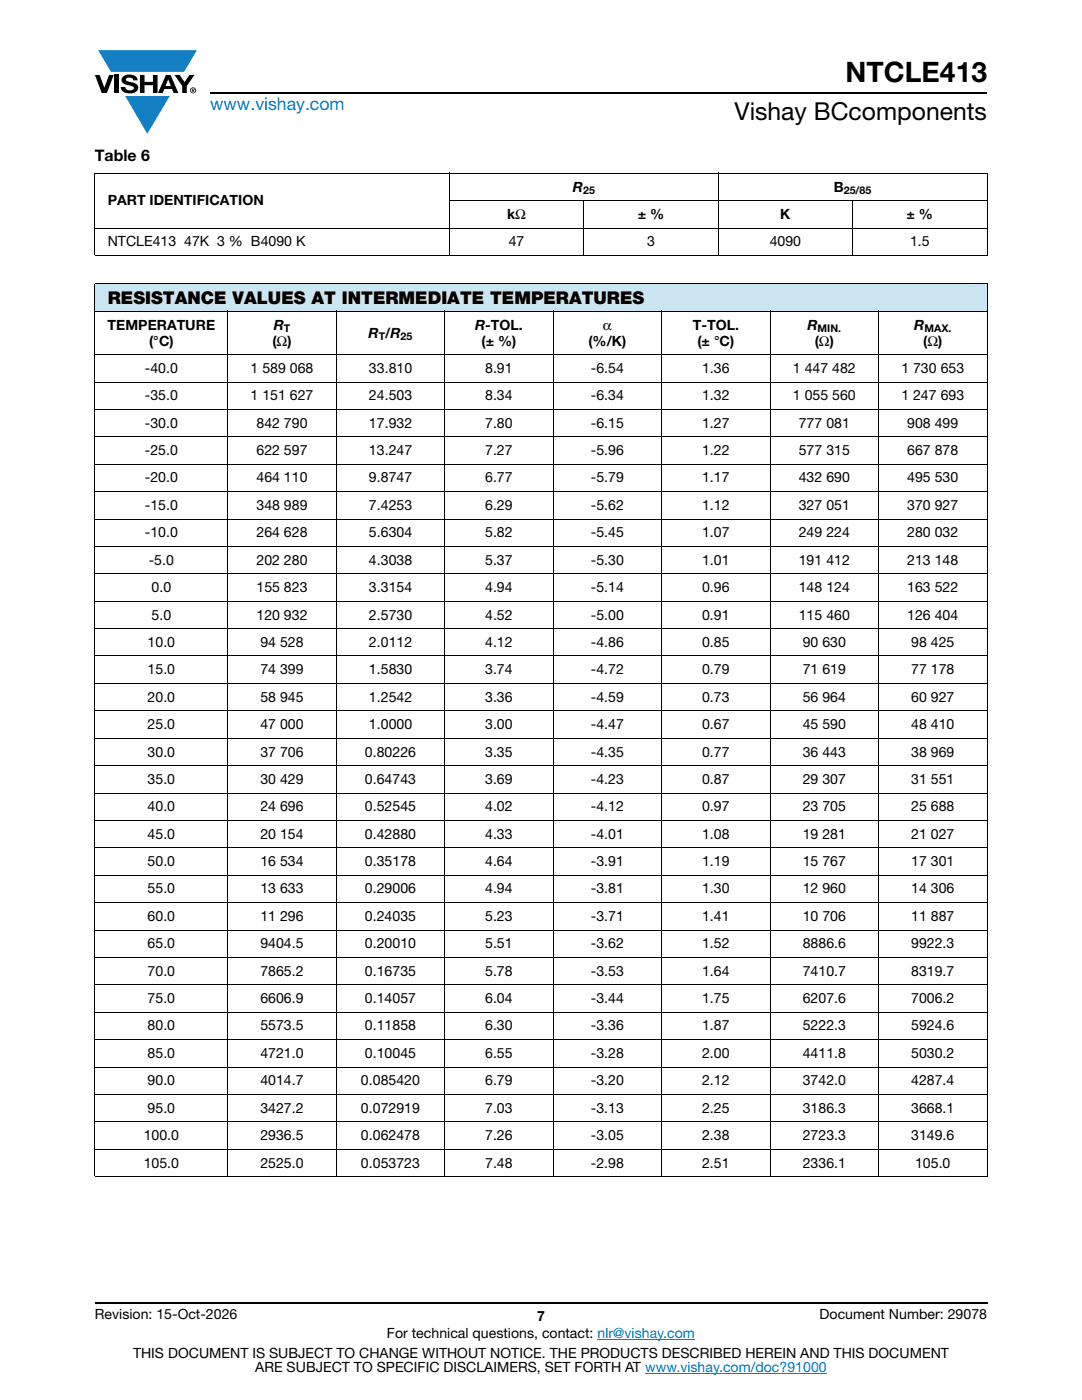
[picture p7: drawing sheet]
<svg xmlns="http://www.w3.org/2000/svg" width="216mm" height="279mm" viewBox="0 0 216 279" stroke-linecap="round" stroke-linejoin="round" font-family="sans-serif">
<g fill="#147fc3">
<path d="M19.6 10h19.7l-2.6 4.3h-1.1h-13.5z"/>
<path d="M25 19.2h8.9l-4.5 7.5z"/>
</g>
<g fill="#000">
<path d="M18.9 15h1l.9 2.5 1-2.5h.9l-1.4 3.6h-1zM22.9 15h.9v3.6h-.9zM24.6 15.3a2.1 2.1 0 0 1 2.8 .3l.1 .4h-.9a.79 .79 0 0 0-.7-.5 .79 .79 0 0 0-.8 .4l.3 .3 1 .2a1.08 1.08 0 0 1 1.2 1 1.08 1.08 0 0 1-1.1 1.2 1.73 1.73 0 0 1-2.4-1.2h.9a.96 .96 0 0 0 .8 .6 .96 .96 0 0 0 .9-.4 1.31 1.31 0 0 0-1.2-.6 1.03 1.03 0 0 1-1.1-.6 1.03 1.03 0 0 1 .2-1.1zM27.9 15h.9v1.3h1.7v-1.3h.9v3.6h-.9v-1.6h-1.7v1.6h-.9zM34.8 15h1.1l.9 1.4 1-1.4h1l-1.5 2.2v1.4h-.9v-1.4z"/>
<path d="M33.6 15.9l.5 1.3h-1.1zM33.1 15l-1.6 3.6h1l.3-.8h1.5l.3 .8h1l-1.6-3.6z"/>
<path d="M38.4 17.8h.2v.2h-.2zM38.3 17.7v.7h.1v-.3l.4 .3-.2-.3 .2-.2-.1-.2z"/>
<path d="M38.1 18a.46 .46 0 0 1 .9 0 .46 .46 0 0 1-.9 0zM37.9 18a.6 .6 0 0 0 1.2 0 .6 .6 0 0 0-1.2 0z"/>
</g>
<path d="M42 18.6h155M18.9 260h178.1" fill="none" stroke="#000" stroke-width=".36"/>
<path d="M119.2 267.3h19.5M128.7 274h36.3" fill="none" stroke="#007ec4" stroke-width=".2"/>
<path d="M18.9 56.6h178.1v5.5h-178.1z" fill="#cce5f3"/>
<g fill="#fff">
<path d="M18.9 70.8h26.6v5.4h-26.6z"/>
<path d="M45.5 70.8h21.6v5.4h-21.6z"/>
<path d="M67.1 70.8h21.7v5.4h-21.7z"/>
<path d="M88.8 70.8h21.6v5.4h-21.6z"/>
<path d="M110.4 70.8h21.6v5.4h-21.6z"/>
<path d="M132 70.8h21.7v5.4h-21.7z"/>
<path d="M153.7 70.8h21.6v5.4h-21.6z"/>
<path d="M175.3 70.8h21.7v5.4h-21.7z"/>
<path d="M18.9 76.2h26.6v5.5h-26.6z"/>
<path d="M45.5 76.2h21.6v5.5h-21.6z"/>
<path d="M67.1 76.2h21.7v5.5h-21.7z"/>
<path d="M88.8 76.2h21.6v5.5h-21.6z"/>
<path d="M110.4 76.2h21.6v5.5h-21.6z"/>
<path d="M132 76.2h21.7v5.5h-21.7z"/>
<path d="M153.7 76.2h21.6v5.5h-21.6z"/>
<path d="M175.3 76.2h21.7v5.5h-21.7z"/>
<path d="M18.9 81.7h26.6v5.5h-26.6z"/>
<path d="M45.5 81.7h21.6v5.5h-21.6z"/>
<path d="M67.1 81.7h21.7v5.5h-21.7z"/>
<path d="M88.8 81.7h21.6v5.5h-21.6z"/>
<path d="M110.4 81.7h21.6v5.5h-21.6z"/>
<path d="M132 81.7h21.7v5.5h-21.7z"/>
<path d="M153.7 81.7h21.6v5.5h-21.6z"/>
<path d="M175.3 81.7h21.7v5.5h-21.7z"/>
<path d="M18.9 87.2h26.6v5.4h-26.6z"/>
<path d="M45.5 87.2h21.6v5.4h-21.6z"/>
<path d="M67.1 87.2h21.7v5.4h-21.7z"/>
<path d="M88.8 87.2h21.6v5.4h-21.6z"/>
<path d="M110.4 87.2h21.6v5.4h-21.6z"/>
<path d="M132 87.2h21.7v5.4h-21.7z"/>
<path d="M153.7 87.2h21.6v5.4h-21.6z"/>
<path d="M175.3 87.2h21.7v5.4h-21.7z"/>
<path d="M18.9 92.6h26.6v5.5h-26.6z"/>
<path d="M45.5 92.6h21.6v5.5h-21.6z"/>
<path d="M67.1 92.6h21.7v5.5h-21.7z"/>
<path d="M88.8 92.6h21.6v5.5h-21.6z"/>
<path d="M110.4 92.6h21.6v5.5h-21.6z"/>
<path d="M132 92.6h21.7v5.5h-21.7z"/>
<path d="M153.7 92.6h21.6v5.5h-21.6z"/>
<path d="M175.3 92.6h21.7v5.5h-21.7z"/>
<path d="M18.9 98.1h26.6v5.5h-26.6z"/>
<path d="M45.5 98.1h21.6v5.5h-21.6z"/>
<path d="M67.1 98.1h21.7v5.5h-21.7z"/>
<path d="M88.8 98.1h21.6v5.5h-21.6z"/>
<path d="M110.4 98.1h21.6v5.5h-21.6z"/>
<path d="M132 98.1h21.7v5.5h-21.7z"/>
<path d="M153.7 98.1h21.6v5.5h-21.6z"/>
<path d="M175.3 98.1h21.7v5.5h-21.7z"/>
<path d="M18.9 103.6h26.6v5.5h-26.6z"/>
<path d="M45.5 103.6h21.6v5.5h-21.6z"/>
<path d="M67.1 103.6h21.7v5.5h-21.7z"/>
<path d="M88.8 103.6h21.6v5.5h-21.6z"/>
<path d="M110.4 103.6h21.6v5.5h-21.6z"/>
<path d="M132 103.6h21.7v5.5h-21.7z"/>
<path d="M153.7 103.6h21.6v5.5h-21.6z"/>
<path d="M175.3 103.6h21.7v5.5h-21.7z"/>
<path d="M18.9 109.1h26.6v5.4h-26.6z"/>
<path d="M45.5 109.1h21.6v5.4h-21.6z"/>
<path d="M67.1 109.1h21.7v5.4h-21.7z"/>
<path d="M88.8 109.1h21.6v5.4h-21.6z"/>
<path d="M110.4 109.1h21.6v5.4h-21.6z"/>
<path d="M132 109.1h21.7v5.4h-21.7z"/>
<path d="M153.7 109.1h21.6v5.4h-21.6z"/>
<path d="M175.3 109.1h21.7v5.4h-21.7z"/>
<path d="M18.9 114.5h26.6v5.5h-26.6z"/>
<path d="M45.5 114.5h21.6v5.5h-21.6z"/>
<path d="M67.1 114.5h21.7v5.5h-21.7z"/>
<path d="M88.8 114.5h21.6v5.5h-21.6z"/>
<path d="M110.4 114.5h21.6v5.5h-21.6z"/>
<path d="M132 114.5h21.7v5.5h-21.7z"/>
<path d="M153.7 114.5h21.6v5.5h-21.6z"/>
<path d="M175.3 114.5h21.7v5.5h-21.7z"/>
<path d="M18.9 120h26.6v5.5h-26.6z"/>
<path d="M45.5 120h21.6v5.5h-21.6z"/>
<path d="M67.1 120h21.7v5.5h-21.7z"/>
<path d="M88.8 120h21.6v5.5h-21.6z"/>
<path d="M110.4 120h21.6v5.5h-21.6z"/>
<path d="M132 120h21.7v5.5h-21.7z"/>
<path d="M153.7 120h21.6v5.5h-21.6z"/>
<path d="M175.3 120h21.7v5.5h-21.7z"/>
<path d="M18.9 125.5h26.6v5.4h-26.6z"/>
<path d="M45.5 125.5h21.6v5.4h-21.6z"/>
<path d="M67.1 125.5h21.7v5.4h-21.7z"/>
<path d="M88.8 125.5h21.6v5.4h-21.6z"/>
<path d="M110.4 125.5h21.6v5.4h-21.6z"/>
<path d="M132 125.5h21.7v5.4h-21.7z"/>
<path d="M153.7 125.5h21.6v5.4h-21.6z"/>
<path d="M175.3 125.5h21.7v5.4h-21.7z"/>
<path d="M18.9 130.9h26.6v5.5h-26.6z"/>
<path d="M45.5 130.9h21.6v5.5h-21.6z"/>
<path d="M67.1 130.9h21.7v5.5h-21.7z"/>
<path d="M88.8 130.9h21.6v5.5h-21.6z"/>
<path d="M110.4 130.9h21.6v5.5h-21.6z"/>
<path d="M132 130.9h21.7v5.5h-21.7z"/>
<path d="M153.7 130.9h21.6v5.5h-21.6z"/>
<path d="M175.3 130.9h21.7v5.5h-21.7z"/>
<path d="M18.9 136.4h26.6v5.5h-26.6z"/>
<path d="M45.5 136.4h21.6v5.5h-21.6z"/>
<path d="M67.1 136.4h21.7v5.5h-21.7z"/>
<path d="M88.8 136.4h21.6v5.5h-21.6z"/>
<path d="M110.4 136.4h21.6v5.5h-21.6z"/>
<path d="M132 136.4h21.7v5.5h-21.7z"/>
<path d="M153.7 136.4h21.6v5.5h-21.6z"/>
<path d="M175.3 136.4h21.7v5.5h-21.7z"/>
<path d="M18.9 141.9h26.6v5.4h-26.6z"/>
<path d="M45.5 141.9h21.6v5.4h-21.6z"/>
<path d="M67.1 141.9h21.7v5.4h-21.7z"/>
<path d="M88.8 141.9h21.6v5.4h-21.6z"/>
<path d="M110.4 141.9h21.6v5.4h-21.6z"/>
<path d="M132 141.9h21.7v5.4h-21.7z"/>
<path d="M153.7 141.9h21.6v5.4h-21.6z"/>
<path d="M175.3 141.9h21.7v5.4h-21.7z"/>
<path d="M18.9 147.3h26.6v5.5h-26.6z"/>
<path d="M45.5 147.3h21.6v5.5h-21.6z"/>
<path d="M67.1 147.3h21.7v5.5h-21.7z"/>
<path d="M88.8 147.3h21.6v5.5h-21.6z"/>
<path d="M110.4 147.3h21.6v5.5h-21.6z"/>
<path d="M132 147.3h21.7v5.5h-21.7z"/>
<path d="M153.7 147.3h21.6v5.5h-21.6z"/>
<path d="M175.3 147.3h21.7v5.5h-21.7z"/>
<path d="M18.9 152.8h26.6v5.5h-26.6z"/>
<path d="M45.5 152.8h21.6v5.5h-21.6z"/>
<path d="M67.1 152.8h21.7v5.5h-21.7z"/>
<path d="M88.8 152.8h21.6v5.5h-21.6z"/>
<path d="M110.4 152.8h21.6v5.5h-21.6z"/>
<path d="M132 152.8h21.7v5.5h-21.7z"/>
<path d="M153.7 152.8h21.6v5.5h-21.6z"/>
<path d="M175.3 152.8h21.7v5.5h-21.7z"/>
<path d="M18.9 158.3h26.6v5.4h-26.6z"/>
<path d="M45.5 158.3h21.6v5.4h-21.6z"/>
<path d="M67.1 158.3h21.7v5.4h-21.7z"/>
<path d="M88.8 158.3h21.6v5.4h-21.6z"/>
<path d="M110.4 158.3h21.6v5.4h-21.6z"/>
<path d="M132 158.3h21.7v5.4h-21.7z"/>
<path d="M153.7 158.3h21.6v5.4h-21.6z"/>
<path d="M175.3 158.3h21.7v5.4h-21.7z"/>
<path d="M18.9 163.7h26.6v5.5h-26.6z"/>
<path d="M45.5 163.7h21.6v5.5h-21.6z"/>
<path d="M67.1 163.7h21.7v5.5h-21.7z"/>
<path d="M88.8 163.7h21.6v5.5h-21.6z"/>
<path d="M110.4 163.7h21.6v5.5h-21.6z"/>
<path d="M132 163.7h21.7v5.5h-21.7z"/>
<path d="M153.7 163.7h21.6v5.5h-21.6z"/>
<path d="M175.3 163.7h21.7v5.5h-21.7z"/>
<path d="M18.9 169.2h26.6v5.5h-26.6z"/>
<path d="M45.5 169.2h21.6v5.5h-21.6z"/>
<path d="M67.1 169.2h21.7v5.5h-21.7z"/>
<path d="M88.8 169.2h21.6v5.5h-21.6z"/>
<path d="M110.4 169.2h21.6v5.5h-21.6z"/>
<path d="M132 169.2h21.7v5.5h-21.7z"/>
<path d="M153.7 169.2h21.6v5.5h-21.6z"/>
<path d="M175.3 169.2h21.7v5.5h-21.7z"/>
<path d="M18.9 174.7h26.6v5.4h-26.6z"/>
<path d="M45.5 174.7h21.6v5.4h-21.6z"/>
<path d="M67.1 174.7h21.7v5.4h-21.7z"/>
<path d="M88.8 174.7h21.6v5.4h-21.6z"/>
<path d="M110.4 174.7h21.6v5.4h-21.6z"/>
<path d="M132 174.7h21.7v5.4h-21.7z"/>
<path d="M153.7 174.7h21.6v5.4h-21.6z"/>
<path d="M175.3 174.7h21.7v5.4h-21.7z"/>
<path d="M18.9 180.1h26.6v5.5h-26.6z"/>
<path d="M45.5 180.1h21.6v5.5h-21.6z"/>
<path d="M67.1 180.1h21.7v5.5h-21.7z"/>
<path d="M88.8 180.1h21.6v5.5h-21.6z"/>
<path d="M110.4 180.1h21.6v5.5h-21.6z"/>
<path d="M132 180.1h21.7v5.5h-21.7z"/>
<path d="M153.7 180.1h21.6v5.5h-21.6z"/>
<path d="M175.3 180.1h21.7v5.5h-21.7z"/>
<path d="M18.9 185.6h26.6v5.5h-26.6z"/>
<path d="M45.5 185.6h21.6v5.5h-21.6z"/>
<path d="M67.1 185.6h21.7v5.5h-21.7z"/>
<path d="M88.8 185.6h21.6v5.5h-21.6z"/>
<path d="M110.4 185.6h21.6v5.5h-21.6z"/>
<path d="M132 185.6h21.7v5.5h-21.7z"/>
<path d="M153.7 185.6h21.6v5.5h-21.6z"/>
<path d="M175.3 185.6h21.7v5.5h-21.7z"/>
<path d="M18.9 191.1h26.6v5.5h-26.6z"/>
<path d="M45.5 191.1h21.6v5.5h-21.6z"/>
<path d="M67.1 191.1h21.7v5.5h-21.7z"/>
<path d="M88.8 191.1h21.6v5.5h-21.6z"/>
<path d="M110.4 191.1h21.6v5.5h-21.6z"/>
<path d="M132 191.1h21.7v5.5h-21.7z"/>
<path d="M153.7 191.1h21.6v5.5h-21.6z"/>
<path d="M175.3 191.1h21.7v5.5h-21.7z"/>
<path d="M18.9 196.6h26.6v5.4h-26.6z"/>
<path d="M45.5 196.6h21.6v5.4h-21.6z"/>
<path d="M67.1 196.6h21.7v5.4h-21.7z"/>
<path d="M88.8 196.6h21.6v5.4h-21.6z"/>
<path d="M110.4 196.6h21.6v5.4h-21.6z"/>
<path d="M132 196.6h21.7v5.4h-21.7z"/>
<path d="M153.7 196.6h21.6v5.4h-21.6z"/>
<path d="M175.3 196.6h21.7v5.4h-21.7z"/>
<path d="M18.9 202h26.6v5.5h-26.6z"/>
<path d="M45.5 202h21.6v5.5h-21.6z"/>
<path d="M67.1 202h21.7v5.5h-21.7z"/>
<path d="M88.8 202h21.6v5.5h-21.6z"/>
<path d="M110.4 202h21.6v5.5h-21.6z"/>
<path d="M132 202h21.7v5.5h-21.7z"/>
<path d="M153.7 202h21.6v5.5h-21.6z"/>
<path d="M175.3 202h21.7v5.5h-21.7z"/>
<path d="M18.9 207.5h26.6v5.5h-26.6z"/>
<path d="M45.5 207.5h21.6v5.5h-21.6z"/>
<path d="M67.1 207.5h21.7v5.5h-21.7z"/>
<path d="M88.8 207.5h21.6v5.5h-21.6z"/>
<path d="M110.4 207.5h21.6v5.5h-21.6z"/>
<path d="M132 207.5h21.7v5.5h-21.7z"/>
<path d="M153.7 207.5h21.6v5.5h-21.6z"/>
<path d="M175.3 207.5h21.7v5.5h-21.7z"/>
<path d="M18.9 213h26.6v5.4h-26.6z"/>
<path d="M45.5 213h21.6v5.4h-21.6z"/>
<path d="M67.1 213h21.7v5.4h-21.7z"/>
<path d="M88.8 213h21.6v5.4h-21.6z"/>
<path d="M110.4 213h21.6v5.4h-21.6z"/>
<path d="M132 213h21.7v5.4h-21.7z"/>
<path d="M153.7 213h21.6v5.4h-21.6z"/>
<path d="M175.3 213h21.7v5.4h-21.7z"/>
<path d="M18.9 218.4h26.6v5.5h-26.6z"/>
<path d="M45.5 218.4h21.6v5.5h-21.6z"/>
<path d="M67.1 218.4h21.7v5.5h-21.7z"/>
<path d="M88.8 218.4h21.6v5.5h-21.6z"/>
<path d="M110.4 218.4h21.6v5.5h-21.6z"/>
<path d="M132 218.4h21.7v5.5h-21.7z"/>
<path d="M153.7 218.4h21.6v5.5h-21.6z"/>
<path d="M175.3 218.4h21.7v5.5h-21.7z"/>
<path d="M18.9 223.9h26.6v5.5h-26.6z"/>
<path d="M45.5 223.9h21.6v5.5h-21.6z"/>
<path d="M67.1 223.9h21.7v5.5h-21.7z"/>
<path d="M88.8 223.9h21.6v5.5h-21.6z"/>
<path d="M110.4 223.9h21.6v5.5h-21.6z"/>
<path d="M132 223.9h21.7v5.5h-21.7z"/>
<path d="M153.7 223.9h21.6v5.5h-21.6z"/>
<path d="M175.3 223.9h21.7v5.5h-21.7z"/>
<path d="M18.9 229.4h26.6v5.4h-26.6z"/>
<path d="M45.5 229.4h21.6v5.4h-21.6z"/>
<path d="M67.1 229.4h21.7v5.4h-21.7z"/>
<path d="M88.8 229.4h21.6v5.4h-21.6z"/>
<path d="M110.4 229.4h21.6v5.4h-21.6z"/>
<path d="M132 229.4h21.7v5.4h-21.7z"/>
<path d="M153.7 229.4h21.6v5.4h-21.6z"/>
<path d="M175.3 229.4h21.7v5.4h-21.7z"/>
</g>
<g fill="none" stroke="#000" stroke-width=".2">
<path d="M18.9 34.6h178.1M18.9 34.7v16.2M89.7 34.5v16.6M116.5 40v11.1M143.3 34.5v16.6M170.1 40v11.1M197 34.7v16.2M18.9 45.5h178.1M18.9 51h178.1M18.9 56.6h178.1M18.9 56.7v178M89.6 40h107.4"/>
<path d="M197 56.7v178M18.9 62.1h178.1M18.9 70.8h178.1M18.9 76.2h178.1M45.5 62v172.9M67.1 62v172.9M88.8 62v172.9M110.4 62v172.9M132 62v172.9M153.7 62v172.9M175.3 62v172.9M18.9 81.7h178.1"/>
<path d="M18.9 87.2h178.1M18.9 92.6h178.1M18.9 98.1h178.1M18.9 103.6h178.1M18.9 109.1h178.1M18.9 114.5h178.1M18.9 120h178.1M18.9 125.5h178.1M18.9 130.9h178.1M18.9 136.4h178.1M18.9 141.9h178.1M18.9 147.3h178.1"/>
<path d="M18.9 152.8h178.1M18.9 158.3h178.1M18.9 163.7h178.1M18.9 169.2h178.1M18.9 174.7h178.1M18.9 180.1h178.1M18.9 185.6h178.1M18.9 191.1h178.1M18.9 196.6h178.1M18.9 202h178.1M18.9 207.5h178.1M18.9 213h178.1"/>
<path d="M18.9 218.4h178.1M18.9 223.9h178.1M18.9 229.4h178.1M18.9 234.8h178.1"/>
</g>
<text font-size="5.6" x="168.7" y="16.4">NTCLE413</text>
<text font-size="4.9" x="146.6" y="24">Vishay BCcomponents</text>
<text font-size="3.5" fill="#007ec4" x="42" y="21.9">www.vishay.com</text>
<text font-size="3.5" x="21.5" y="60.7">RESISTANCE VALUES AT INTERMEDIATE TEMPERATURES</text>
<text font-size="3.2" x="18.9" y="32.1">Table 6</text>
<g font-size="2.8">
<text x="21.5" y="41">PART IDENTIFICATION</text>
<text x="114.3" y="38.2">R</text>
<text x="166.4" y="38.2">B</text>
<text x="101.2" y="43.7">kΩ</text>
<text x="127.3" y="43.7">± %</text>
<text x="155.7" y="43.7">K</text>
<text x="180.9" y="43.7">± %</text>
<text x="21.5" y="49.2">NTCLE413 47K 3 % B4090 K</text>
<text x="101.5" y="49.2">47</text>
<text x="129.1" y="49.2">3</text>
<text x="153.6" y="49.2">4090</text>
<text x="181.6" y="49.2">1.5</text>
<text x="21.5" y="65.8">TEMPERATURE</text>
<text x="54.6" y="65.8">R</text>
<text x="94.8" y="65.8">R-TOL.</text>
<text x="120.3" y="65.8">α</text>
<text x="138.2" y="65.8">T-TOL.</text>
<text x="161.1" y="65.8">R</text>
<text x="182.4" y="65.8">R</text>
<text x="29.8" y="69">(°C)</text>
<text x="54.4" y="69">(Ω)</text>
<text x="73.5" y="67.4">R /R</text>
<text x="96.1" y="69">(± %)</text>
<text x="117.4" y="69">(%/K)</text>
<text x="139.2" y="69">(± °C)</text>
<text x="162.6" y="69">(Ω)</text>
<text x="184.2" y="69">(Ω)</text>
<text x="28.9" y="74.4">-40.0</text>
<text x="50" y="74.4">1 589 068</text>
<text x="73.6" y="74.4">33.810</text>
<text x="96.8" y="74.4">8.91</text>
<text x="117.9" y="74.4">-6.54</text>
<text x="140.1" y="74.4">1.36</text>
<text x="158.2" y="74.4">1 447 482</text>
<text x="179.9" y="74.4">1 730 653</text>
<text x="28.9" y="79.9">-35.0</text>
<text x="50" y="79.9">1 151 627</text>
<text x="73.6" y="79.9">24.503</text>
<text x="96.8" y="79.9">8.34</text>
<text x="117.9" y="79.9">-6.34</text>
<text x="140.1" y="79.9">1.32</text>
<text x="158.2" y="79.9">1 055 560</text>
<text x="179.9" y="79.9">1 247 693</text>
<text x="28.9" y="85.4">-30.0</text>
<text x="51.2" y="85.4">842 790</text>
<text x="73.6" y="85.4">17.932</text>
<text x="96.8" y="85.4">7.80</text>
<text x="117.9" y="85.4">-6.15</text>
<text x="140.1" y="85.4">1.27</text>
<text x="159.4" y="85.4">777 081</text>
<text x="181" y="85.4">908 499</text>
<text x="28.9" y="90.8">-25.0</text>
<text x="51.2" y="90.8">622 597</text>
<text x="73.6" y="90.8">13.247</text>
<text x="96.8" y="90.8">7.27</text>
<text x="117.9" y="90.8">-5.96</text>
<text x="140.1" y="90.8">1.22</text>
<text x="159.4" y="90.8">577 315</text>
<text x="181" y="90.8">667 878</text>
<text x="28.9" y="96.3">-20.0</text>
<text x="28.9" y="101.8">-15.0</text>
<text x="51.2" y="96.3">464 110</text>
<text x="51.2" y="101.8">348 989</text>
<text x="73.6" y="96.3">9.8747</text>
<text x="73.6" y="101.8">7.4253</text>
<text x="96.8" y="96.3">6.77</text>
<text x="96.8" y="101.8">6.29</text>
<text x="117.9" y="96.3">-5.79</text>
<text x="117.9" y="101.8">-5.62</text>
<text x="140.1" y="96.3">1.17</text>
<text x="140.1" y="101.8">1.12</text>
<text x="159.4" y="96.3">432 690</text>
<text x="159.4" y="101.8">327 051</text>
<text x="181" y="96.3">495 530</text>
<text x="181" y="101.8">370 927</text>
<text x="28.9" y="107.2">-10.0</text>
<text x="51.2" y="107.2">264 628</text>
<text x="73.6" y="107.2">5.6304</text>
<text x="96.8" y="107.2">5.82</text>
<text x="117.9" y="107.2">-5.45</text>
<text x="140.1" y="107.2">1.07</text>
<text x="159.4" y="107.2">249 224</text>
<text x="181" y="107.2">280 032</text>
<text x="29.7" y="112.7">-5.0</text>
<text x="51.2" y="112.7">202 280</text>
<text x="73.6" y="112.7">4.3038</text>
<text x="96.8" y="112.7">5.37</text>
<text x="117.9" y="112.7">-5.30</text>
<text x="140.1" y="112.7">1.01</text>
<text x="159.4" y="112.7">191 412</text>
<text x="181" y="112.7">213 148</text>
<text x="30.2" y="118.2">0.0</text>
<text x="51.2" y="118.2">155 823</text>
<text x="73.6" y="118.2">3.3154</text>
<text x="96.8" y="118.2">4.94</text>
<text x="117.9" y="118.2">-5.14</text>
<text x="140.1" y="118.2">0.96</text>
<text x="159.4" y="118.2">148 124</text>
<text x="181" y="118.2">163 522</text>
<text x="30.2" y="123.6">5.0</text>
<text x="51.2" y="123.6">120 932</text>
<text x="73.6" y="123.6">2.5730</text>
<text x="96.8" y="123.6">4.52</text>
<text x="117.9" y="123.6">-5.00</text>
<text x="140.1" y="123.6">0.91</text>
<text x="159.4" y="123.6">115 460</text>
<text x="181" y="123.6">126 404</text>
<text x="29.5" y="129.1">10.0</text>
<text x="52" y="129.1">94 528</text>
<text x="73.6" y="129.1">2.0112</text>
<text x="96.8" y="129.1">4.12</text>
<text x="117.9" y="129.1">-4.86</text>
<text x="140.1" y="129.1">0.85</text>
<text x="160.2" y="129.1">90 630</text>
<text x="181.8" y="129.1">98 425</text>
<text x="29.5" y="134.6">15.0</text>
<text x="52" y="134.6">74 399</text>
<text x="73.6" y="134.6">1.5830</text>
<text x="96.8" y="134.6">3.74</text>
<text x="117.9" y="134.6">-4.72</text>
<text x="140.1" y="134.6">0.79</text>
<text x="160.2" y="134.6">71 619</text>
<text x="181.8" y="134.6">77 178</text>
<text x="29.5" y="140">20.0</text>
<text x="52" y="140">58 945</text>
<text x="73.6" y="140">1.2542</text>
<text x="96.8" y="140">3.36</text>
<text x="117.9" y="140">-4.59</text>
<text x="140.1" y="140">0.73</text>
<text x="160.2" y="140">56 964</text>
<text x="181.8" y="140">60 927</text>
<text x="29.5" y="145.5">25.0</text>
<text x="52" y="145.5">47 000</text>
<text x="73.6" y="145.5">1.0000</text>
<text x="96.8" y="145.5">3.00</text>
<text x="117.9" y="145.5">-4.47</text>
<text x="140.1" y="145.5">0.67</text>
<text x="160.2" y="145.5">45 590</text>
<text x="181.8" y="145.5">48 410</text>
<text x="29.5" y="151">30.0</text>
<text x="52" y="151">37 706</text>
<text x="72.8" y="151">0.80226</text>
<text x="96.8" y="151">3.35</text>
<text x="117.9" y="151">-4.35</text>
<text x="140.1" y="151">0.77</text>
<text x="160.2" y="151">36 443</text>
<text x="181.8" y="151">38 969</text>
<text x="29.5" y="156.4">35.0</text>
<text x="29.5" y="161.9">40.0</text>
<text x="52" y="156.4">30 429</text>
<text x="52" y="161.9">24 696</text>
<text x="72.8" y="156.4">0.64743</text>
<text x="72.8" y="161.9">0.52545</text>
<text x="96.8" y="156.4">3.69</text>
<text x="96.8" y="161.9">4.02</text>
<text x="117.9" y="156.4">-4.23</text>
<text x="117.9" y="161.9">-4.12</text>
<text x="140.1" y="156.4">0.87</text>
<text x="140.1" y="161.9">0.97</text>
<text x="160.2" y="156.4">29 307</text>
<text x="160.2" y="161.9">23 705</text>
<text x="181.8" y="156.4">31 551</text>
<text x="181.8" y="161.9">25 688</text>
<text x="29.5" y="167.4">45.0</text>
<text x="52" y="167.4">20 154</text>
<text x="72.8" y="167.4">0.42880</text>
<text x="96.8" y="167.4">4.33</text>
<text x="117.9" y="167.4">-4.01</text>
<text x="140.1" y="167.4">1.08</text>
<text x="160.2" y="167.4">19 281</text>
<text x="181.8" y="167.4">21 027</text>
<text x="29.5" y="172.8">50.0</text>
<text x="52" y="172.8">16 534</text>
<text x="72.8" y="172.8">0.35178</text>
<text x="96.8" y="172.8">4.64</text>
<text x="117.9" y="172.8">-3.91</text>
<text x="140.1" y="172.8">1.19</text>
<text x="160.2" y="172.8">15 767</text>
<text x="181.8" y="172.8">17 301</text>
<text x="29.5" y="178.3">55.0</text>
<text x="52" y="178.3">13 633</text>
<text x="72.8" y="178.3">0.29006</text>
<text x="96.8" y="178.3">4.94</text>
<text x="117.9" y="178.3">-3.81</text>
<text x="140.1" y="178.3">1.30</text>
<text x="160.2" y="178.3">12 960</text>
<text x="181.8" y="178.3">14 306</text>
<text x="29.5" y="183.8">60.0</text>
<text x="52" y="183.8">11 296</text>
<text x="72.8" y="183.8">0.24035</text>
<text x="96.8" y="183.8">5.23</text>
<text x="117.9" y="183.8">-3.71</text>
<text x="140.1" y="183.8">1.41</text>
<text x="160.2" y="183.8">10 706</text>
<text x="181.8" y="183.8">11 887</text>
<text x="29.5" y="189.3">65.0</text>
<text x="52" y="189.3">9404.5</text>
<text x="72.8" y="189.3">0.20010</text>
<text x="96.8" y="189.3">5.51</text>
<text x="117.9" y="189.3">-3.62</text>
<text x="140.1" y="189.3">1.52</text>
<text x="160.2" y="189.3">8886.6</text>
<text x="181.8" y="189.3">9922.3</text>
<text x="29.5" y="194.7">70.0</text>
<text x="52" y="194.7">7865.2</text>
<text x="72.8" y="194.7">0.16735</text>
<text x="96.8" y="194.7">5.78</text>
<text x="117.9" y="194.7">-3.53</text>
<text x="140.1" y="194.7">1.64</text>
<text x="160.2" y="194.7">7410.7</text>
<text x="181.8" y="194.7">8319.7</text>
<text x="29.5" y="200.2">75.0</text>
<text x="52" y="200.2">6606.9</text>
<text x="72.8" y="200.2">0.14057</text>
<text x="96.8" y="200.2">6.04</text>
<text x="117.9" y="200.2">-3.44</text>
<text x="140.1" y="200.2">1.75</text>
<text x="160.2" y="200.2">6207.6</text>
<text x="181.8" y="200.2">7006.2</text>
<text x="29.5" y="205.7">80.0</text>
<text x="52" y="205.7">5573.5</text>
<text x="72.8" y="205.7">0.11858</text>
<text x="96.8" y="205.7">6.30</text>
<text x="117.9" y="205.7">-3.36</text>
<text x="140.1" y="205.7">1.87</text>
<text x="160.2" y="205.7">5222.3</text>
<text x="181.8" y="205.7">5924.6</text>
<text x="29.5" y="211.1">85.0</text>
<text x="52" y="211.1">4721.0</text>
<text x="72.8" y="211.1">0.10045</text>
<text x="96.8" y="211.1">6.55</text>
<text x="117.9" y="211.1">-3.28</text>
<text x="140.1" y="211.1">2.00</text>
<text x="160.2" y="211.1">4411.8</text>
<text x="181.8" y="211.1">5030.2</text>
<text x="29.5" y="216.6">90.0</text>
<text x="52" y="216.6">4014.7</text>
<text x="72" y="216.6">0.085420</text>
<text x="96.8" y="216.6">6.79</text>
<text x="117.9" y="216.6">-3.20</text>
<text x="140.1" y="216.6">2.12</text>
<text x="160.2" y="216.6">3742.0</text>
<text x="181.8" y="216.6">4287.4</text>
<text x="28.7" y="227.5">100.0</text>
<text x="29.5" y="222.1">95.0</text>
<text x="52" y="222.1">3427.2</text>
<text x="52" y="227.5">2936.5</text>
<text x="72" y="222.1">0.072919</text>
<text x="72" y="227.5">0.062478</text>
<text x="96.8" y="222.1">7.03</text>
<text x="96.8" y="227.5">7.26</text>
<text x="117.9" y="222.1">-3.13</text>
<text x="117.9" y="227.5">-3.05</text>
<text x="140.1" y="222.1">2.25</text>
<text x="140.1" y="227.5">2.38</text>
<text x="160.2" y="222.1">3186.3</text>
<text x="160.2" y="227.5">2723.3</text>
<text x="181.8" y="222.1">3668.1</text>
<text x="181.8" y="227.5">3149.6</text>
<text x="28.7" y="233">105.0</text>
<text x="52" y="233">2525.0</text>
<text x="72" y="233">0.053723</text>
<text x="96.8" y="233">7.48</text>
<text x="117.9" y="233">-2.98</text>
<text x="140.1" y="233">2.51</text>
<text x="160.2" y="233">2336.1</text>
<text x="182.6" y="233">105.0</text>
<text x="18.9" y="263.3">Revision: 15-Oct-2026</text>
<text x="107.2" y="263.6">7</text>
<text x="163.6" y="263.3">Document Number: 29078</text>
<text x="77.2" y="267.1">For technical questions, contact: nlr@vishay.com</text>
<text x="26.5" y="271">THIS DOCUMENT IS SUBJECT TO CHANGE WITHOUT NOTICE. THE PRODUCTS DESCRIBED HEREIN AND THIS DOCUMENT</text>
<text x="50.9" y="273.8">ARE SUBJECT TO SPECIFIC DISCLAIMERS, SET FORTH AT www.vishay.com/doc?91000</text>
</g>
<g font-size="2.1">
<text x="116.4" y="38.7">25</text>
<text x="168.4" y="38.7">25/85</text>
<text x="56.6" y="66.3">T</text>
<text x="75.6" y="67.9">T</text>
<text x="79.9" y="67.9">25</text>
<text x="163.2" y="66.3">MIN.</text>
<text x="184.5" y="66.3">MAX.</text>
</g>
</svg>
